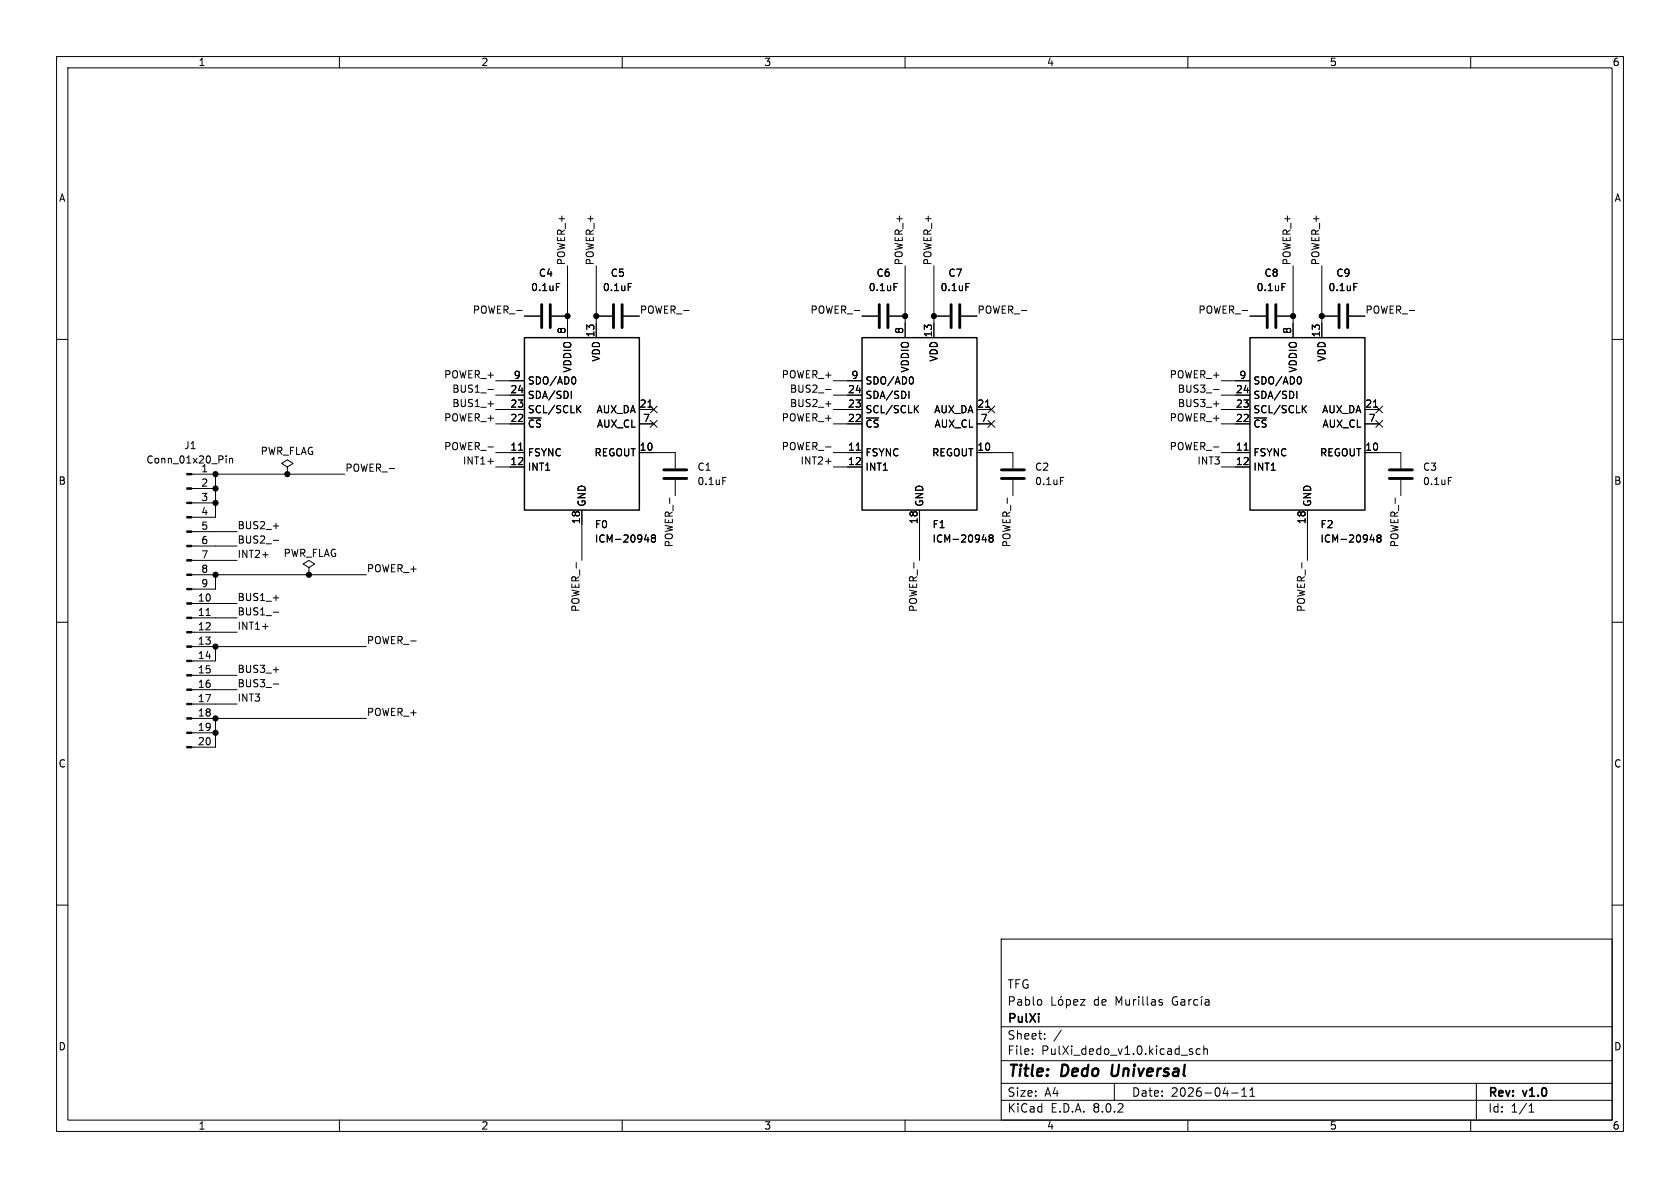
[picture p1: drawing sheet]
<svg xmlns="http://www.w3.org/2000/svg" width="297mm" height="210mm" viewBox="0 0 297 210" stroke-linecap="round" stroke-linejoin="round" font-family="sans-serif">
<g fill="none" stroke="#000" stroke-width=".18">
<path d="M10 10h277v190h-277zM12 12h273v186h-273zM60 10v2M110 10v2M160 10v2M210 10v2M260 10v2M10 60h2M91.3 54.9h1M92.7 55.9h2.8M97.5 55.9h2.8M98.4 50.1h.6"/>
<path d="M100.3 47v12.7M105.4 55.9h2.8M105.4 47v12.7M110.2 55.9h2.8M111.1 50.1h.6M120.9 54.9h.9M151 54.9h1M152.4 55.9h2.8M157.2 55.9h2.8M158.1 50.1h.6M160 47v12.7M165.1 55.9h2.8"/>
<path d="M165.1 47v12.7M169.9 55.9h2.8M170.8 50.1h.6M180.6 54.9h.9M219.6 54.9h1M221 55.9h2.8M225.8 55.9h2.8M226.6 50.1h.6M228.6 47v12.7M233.7 55.9h2.8M233.7 47v12.7M238.5 55.9h2.8"/>
<path d="M239.3 50.1h.6M249.1 54.9h1M285 60h2M86.3 68.9h.9M86.3 71.4h.9M86.3 79h.9M87.6 72.4h5.1M87.6 74.9h5.1M87.6 69.9h5.1M87.6 67.3h5.1M91.7 79.6h.7M101 69.2v1.2"/>
<path d="M101.5 66.6a.79 .79 0 0 1 0 1.3M102.1 72.2l.6 .8M102.7 71.7l-.7 .7M113 72.4h2.6M113 74.9h2.6M114.5 72h.8M115 71.8l1.2 1.2M115 74.3l1.2 1.2M116.2 71.8l-1.2 1.2M116.2 74.3l-1.2 1.2M145.9 68.9h1M145.9 71.4h1"/>
<path d="M145.9 79h1M147.3 72.4h5.1M147.3 74.9h5.1M147.3 69.9h5.1M147.3 67.3h5.1M151.4 79.6h.7M160.7 69.2v1.2M161.2 66.6a.79 .79 0 0 1 0 1.3M161.8 72.2l.6 .8M162.4 71.7l-.7 .7M172.7 72.4h2.6M172.7 74.9h2.6"/>
<path d="M174.2 72h.8M174.7 74.3l1.2 1.2M174.7 71.8l1.2 1.2M175.9 74.3l-1.2 1.2M175.9 71.8l-1.2 1.2M214.5 68.9h1M214.5 71.4h1M214.5 79h1M215.9 72.4h5.1M215.9 74.9h5.1M215.9 69.9h5.1M215.9 67.3h5.1"/>
<path d="M220 79.6h.7M229.3 69.2v1.2M229.8 66.6a.79 .79 0 0 1 0 1.3M230.4 72.2l.6 .8M231 71.7l-.8 .7M241.3 72.4h2.5M241.3 74.9h2.5M242.8 72h.7M243.2 71.8l1.2 1.2M243.2 74.3l1.2 1.2M244.4 71.8l-1.2 1.2M244.4 74.3l-1.2 1.2"/>
<path d="M33.9 99.1h8M33.9 96.5h8M33.9 94h8M33.9 88.9h4.2M33.9 86.4h4.2M33.9 83.8h27.1M38.1 83.8v7.6h-4.2M40 80.6v.1M40 81v.9M40.6 81v.9M40.6 81.1l.2-.1 .3 .1v.8M46.4 98.1h1"/>
<path d="M48.3 93h1M48.3 95.5h1M50.8 82.6l1-.7-1-.6-1 .6 1 .7v1.2M50.8 83.8h.1M68.8 82.8h1M86.3 81.6h.9M87.6 80h5.1M87.6 82.6h5.1M101.9 99.5v.9M102.9 90.2v8.9M113 80h6.4v2.8M113.9 95.4h.8"/>
<path d="M114.5 95v.8M115.4 95.1l-.2-.2 .2-.3h.2l.3 .2-.3 .3M115.4 95.1l-.2 .2v.4l.2 .1h.4l.1-.2v-.3l-.3-.2M115.4 95.1h.2M118.4 88v1M119.4 84.8v2.8M127.8 84.4h.6M145.9 81.6h1M147.3 80h5.1M147.3 82.6h5.1M161.6 99.5v.9M162.6 90.2v8.9"/>
<path d="M172.7 80h6.4v2.8M173.6 95.4h.8M174.2 95v.8M175.1 95.1l-.3-.2 .3-.3h.2l.3 .2-.3 .3M175.1 95.1h.2M175.1 95.1l-.3 .2 .1 .4 .2 .1h.3l.2-.2v-.3l-.3-.2M178.1 88v1M179.1 84.8v2.8M187.5 84.4h.6M215.9 80h5.1M215.9 82.6h5.1M230.1 99.5v.9"/>
<path d="M231.1 90.2v8.9M241.3 80h6.3v2.8M242.2 95.4h.8M242.8 95v.8M243.7 95.1l-.3-.2 .3-.3h.2l.2 .2-.2 .3M243.7 95.1h.2M243.7 95.1l-.3 .2 .1 .4 .2 .1h.3l.1-.2v-.3l-.2-.2M246.7 88v1M247.6 84.8v2.8M256 84.4h.7M10 110h2M33.9 119.4h8"/>
<path d="M33.9 114.3h30.9M33.9 111.8h8M33.9 109.2h8M33.9 106.7h8M33.9 101.6h30.9M36.4 108.8h.8M38.1 114.3v2.5h-4.2M38.1 101.6v2.5h-4.2M46.4 110.8h1M48.3 108.2h1M48.3 105.7h1M48.3 118.4h1"/>
<path d="M54.6 100.3l-1-.6 1-.6 1 .6-1 .6v1.3M54.6 101.6h.1M72.6 113.3h1M285 110h2M33.9 129.5h4.2M33.9 127h30.9M33.9 124.5h8M33.9 121.9h8M38.1 127v5.1h-4.2M48.3 120.9h1M10 160h2M285 160h2"/>
<path d="M177 166h108v32h-108zM183.9 176.7l.3 .3v.4l-.3 .3M186 176.2v1.5h.7M187.2 176.8l.2-.1 .4 .1 .1 .6-.2 .2-.3 .1-.2-.1zM187.7 176.1l-.2 .2M188.5 176.8l.5-.1 .2 .3v.4l-.1 .2h-.6M188.5 176.7v1.5M189.8 177.2l.7-.1v-.3l-.5-.1-.2 .2 .1 .7h.6M191 176.7h.8l-.8 1h.8M197.3 177.7v-1.5l.5 1.1 .5-1.1v1.5M199 176.7l.1 .9 .4 .1 .2-.1M199.7 176.7v1"/>
<path d="M200.4 176.7v1M200.8 176.7l-.3 .1-.1 .2M201.3 176.2v.1M201.3 176.7v1M202 176.2v1.3l.2 .2M202.8 176.2v1.3l.2 .2M203.6 176.8h.6v.9M204.2 177.1h-.5a.29 .29 0 0 0-.2 .3 .29 .29 0 0 0 .2 .3l.5-.1M205.5 176.8l-.4-.1-.2 .2 .1 .2 .5 .2v.3h-.6M208.1 176.3a.74 .74 0 0 0-.9 .5 .74 .74 0 0 0 .5 .9l.5-.1v-.5h-.3M208.8 176.8h.6l.1 .9M209.5 177.1h-.5a.29 .29 0 0 0-.3 .3 .29 .29 0 0 0 .3 .3l.5-.1"/>
<path d="M210.2 176.7v1M210.6 176.7l-.3 .1-.1 .2M211.7 176.8l-.4-.1-.3 .3v.4l.2 .2h.5M212.4 176.7v1M212.5 176.1l-.2 .2M213.1 176.8h.6v.9M213.7 177.1h-.5a.29 .29 0 0 0-.2 .3 .29 .29 0 0 0 .2 .3l.5-.1M60 198v2M110 198v2M160 198v2M177 194.5h108M177 191.5h108"/>
<path d="M177 187.5h108M177 181.5h108M182.5 186.3v.1M182.5 185.5v.1M184.7 183.6v.1M184.7 182.8v.1M187.6 182.1l-1.3 2M197 191.5v3M210 198v2M210.3 185.8l.5 .2 .1 .2-.2 .2-.5-.1M210.3 185.5h.5M212.2 185.5l-.5-.1-.2 .3v.4l.1 .2h.6"/>
<path d="M212.8 185.5l.2-.1 .4 .1 .1 .9M212.8 184.9v1.5M217.7 193.2h1.2M219.5 193.8h.9M219.5 192.7l.5-.4v1.5M221 193.8h.8M221 192.7l.4-.4v1.5M260 198v2M261 191.5v6.5M270.3 196.6h.9M270.3 195.5l.4-.4v1.5"/>
</g>
<path d="M196.7 188.2l-.2 1.6 .3 .4" fill="none" stroke="#000" stroke-width=".4"/>
<g fill="#000" stroke="#000" stroke-width=".18">
<path d="M33 98.9h.9v.3h-.9zM33 96.4h.9v.2h-.9zM33 93.9h.9v.2h-.9zM33 91.3h.9v.3h-.9zM33 88.8h.9v.2h-.9zM33 86.2h.9v.3h-.9zM33 83.7h.9v.2h-.9zM33 119.3h.9v.2h-.9zM33 116.7h.9v.3h-.9zM33 114.2h.9v.2h-.9zM33 111.6h.9v.3h-.9zM33 109.1h.9v.2h-.9z"/>
<path d="M33 106.6h.9v.2h-.9zM33 104h.9v.3h-.9zM33 101.5h.9v.2h-.9zM33 132h.9v.2h-.9zM33 129.4h.9v.3h-.9zM33 126.9h.9v.2h-.9zM33 124.3h.9v.3h-.9zM33 121.8h.9v.2h-.9z"/>
<circle cx="100.3" cy="55.9" r=".46"/>
<circle cx="105.4" cy="55.9" r=".46"/>
<circle cx="160" cy="55.9" r=".46"/>
<circle cx="165.1" cy="55.9" r=".46"/>
<circle cx="228.6" cy="55.9" r=".46"/>
<circle cx="233.7" cy="55.9" r=".46"/>
<circle cx="38.1" cy="83.8" r=".46"/>
<circle cx="38.1" cy="86.4" r=".46"/>
<circle cx="38.1" cy="88.9" r=".46"/>
<circle cx="50.8" cy="83.8" r=".46"/>
<circle cx="38.1" cy="101.6" r=".46"/>
<circle cx="38.1" cy="114.3" r=".46"/>
<circle cx="54.6" cy="101.6" r=".46"/>
<circle cx="38.1" cy="127" r=".46"/>
<circle cx="38.1" cy="129.5" r=".46"/>
</g>
<g fill="none" stroke="#000" stroke-width=".51">
<path d="M95.8 53.8v4.1M97.3 53.8v4.1M108.5 53.8v4.1M110 53.8v4.1M155.4 53.8v4.1M157 53.8v4.1M168.1 53.8v4.1M169.7 53.8v4.1M224 53.8v4.1M225.6 53.8v4.1M236.7 53.8v4.1M238.3 53.8v4.1"/>
<path d="M117.3 84.6h4.1M117.3 83.1h4.1M177 84.6h4.1M177 83.1h4.1M245.6 84.6h4.1M245.6 83.1h4.1"/>
</g>
<path d="M92.7 59.7h20.3v30.5h-20.3zM152.4 59.7h20.3v30.5h-20.3zM221 59.7h20.3v30.5h-20.3z" fill="none" stroke="#000" stroke-width=".25"/>
<g font-size="2.8">
<text x="178" y="190.9">Title:</text>
<text x="187.7" y="190.9">Dedo</text>
<text x="197.3" y="190.9">Universal</text>
</g>
<g font-size="2.1">
<text x="178" y="178">Pablo</text>
<text x="178" y="175">TFG</text>
<text x="193.4" y="178">de</text>
<text x="178" y="184">Sheet:</text>
<text x="178" y="181.2">PulXi</text>
<text x="178" y="186.7">File:</text>
<text x="184.1" y="186.7">PulXi_dedo_v1.0.kicad_sch</text>
<text x="178" y="196.9">KiCad</text>
<text x="178" y="194.1">Size:</text>
<text x="184.7" y="194.1">A4</text>
<text x="185.7" y="196.9">E.D.A.</text>
<text x="193.3" y="196.9">8.0.2</text>
<text x="200" y="194.1">Date:</text>
<text x="207" y="194.1">2026-04-11</text>
<text x="263" y="194.3">Rev:</text>
<text x="263" y="196.9">Id:</text>
<text x="267.1" y="196.9">1/1</text>
<text x="269.4" y="194.3">v1.0</text>
</g>
<g font-size="1.8">
<text x="35" y="11.9">1</text>
<text x="85" y="11.9">2</text>
<text x="135" y="11.9">3</text>
<text x="185" y="11.9">4</text>
<text x="235" y="11.9">5</text>
<text x="285" y="11.9">6</text>
<text x="10.3" y="35.9">A</text>
<text x="285.3" y="35.9">A</text>
<text x="100" y="47" transform="rotate(-90 100 47)">POWER_+</text>
<text x="105.1" y="47" transform="rotate(-90 105.1 47)">POWER_+</text>
<text x="159.7" y="47" transform="rotate(-90 159.7 47)">POWER_+</text>
<text x="164.8" y="47" transform="rotate(-90 164.8 47)">POWER_+</text>
<text x="228.3" y="47" transform="rotate(-90 228.3 47)">POWER_+</text>
<text x="233.3" y="47" transform="rotate(-90 233.3 47)">POWER_+</text>
<text x="93.8" y="51.7">0.1uF</text>
<text x="95.2" y="49.1">C4</text>
<text x="106.5" y="51.7">0.1uF</text>
<text x="107.9" y="49.1">C5</text>
<text x="153.5" y="51.7">0.1uF</text>
<text x="154.9" y="49.1">C6</text>
<text x="166.2" y="51.7">0.1uF</text>
<text x="167.6" y="49.1">C7</text>
<text x="222.1" y="51.7">0.1uF</text>
<text x="223.4" y="49.1">C8</text>
<text x="234.8" y="51.7">0.1uF</text>
<text x="236.1" y="49.1">C9</text>
<text x="83.5" y="55.5">POWER_-</text>
<text x="100.1" y="59.1" transform="rotate(-90 100.1 59.1)">8</text>
<text x="105.2" y="59.7" transform="rotate(-90 105.2 59.7)">13</text>
<text x="113" y="55.5">POWER_-</text>
<text x="143.2" y="55.5">POWER_-</text>
<text x="159.8" y="59.1" transform="rotate(-90 159.8 59.1)">8</text>
<text x="164.8" y="59.7" transform="rotate(-90 164.8 59.7)">13</text>
<text x="172.7" y="55.5">POWER_-</text>
<text x="211.8" y="55.5">POWER_-</text>
<text x="228.3" y="59.1" transform="rotate(-90 228.3 59.1)">8</text>
<text x="233.4" y="59.7" transform="rotate(-90 233.4 59.7)">13</text>
<text x="241.3" y="55.5">POWER_-</text>
<text x="101.2" y="66" transform="rotate(-90 101.2 66)">VDDIO</text>
<text x="106.3" y="64" transform="rotate(-90 106.3 64)">VDD</text>
<text x="160.9" y="66" transform="rotate(-90 160.9 66)">VDDIO</text>
<text x="166" y="64" transform="rotate(-90 166 64)">VDD</text>
<text x="229.5" y="66" transform="rotate(-90 229.5 66)">VDDIO</text>
<text x="234.5" y="64" transform="rotate(-90 234.5 64)">VDD</text>
<text x="78.4" y="67">POWER_+</text>
<text x="79.9" y="69.5">BUS1_-</text>
<text x="90.1" y="69.6">24</text>
<text x="90.7" y="67.1">9</text>
<text x="93.2" y="70.7">SDA/SDI</text>
<text x="93.2" y="68.2">SDO/AD0</text>
<text x="138.1" y="67">POWER_+</text>
<text x="139.6" y="69.5">BUS2_-</text>
<text x="149.8" y="69.6">24</text>
<text x="150.4" y="67.1">9</text>
<text x="152.9" y="70.7">SDA/SDI</text>
<text x="152.9" y="68.2">SDO/AD0</text>
<text x="206.7" y="67">POWER_+</text>
<text x="208.1" y="69.5">BUS3_-</text>
<text x="218.4" y="69.6">24</text>
<text x="219" y="67.1">9</text>
<text x="221.5" y="70.7">SDA/SDI</text>
<text x="221.5" y="68.2">SDO/AD0</text>
<text x="78.4" y="74.6">POWER_+</text>
<text x="79.9" y="72">BUS1_+</text>
<text x="90.1" y="74.7">22</text>
<text x="90.1" y="72.1">23</text>
<text x="93.2" y="75.8">~{CS}</text>
<text x="93.2" y="73.3">SCL/SCLK</text>
<text x="105.4" y="73.3">AUX_DA</text>
<text x="105.4" y="75.8">AUX_CL</text>
<text x="113" y="72.1">21</text>
<text x="113.6" y="74.7">7</text>
<text x="138.1" y="74.6">POWER_+</text>
<text x="139.6" y="72">BUS2_+</text>
<text x="149.8" y="74.7">22</text>
<text x="149.8" y="72.1">23</text>
<text x="152.9" y="75.8">~{CS}</text>
<text x="152.9" y="73.3">SCL/SCLK</text>
<text x="165.1" y="73.3">AUX_DA</text>
<text x="165.1" y="75.8">AUX_CL</text>
<text x="172.7" y="72.1">21</text>
<text x="173.3" y="74.7">7</text>
<text x="206.7" y="74.6">POWER_+</text>
<text x="208.1" y="72">BUS3_+</text>
<text x="218.4" y="74.7">22</text>
<text x="218.4" y="72.1">23</text>
<text x="221.5" y="75.8">~{CS}</text>
<text x="221.5" y="73.3">SCL/SCLK</text>
<text x="233.6" y="73.3">AUX_DA</text>
<text x="233.7" y="75.8">AUX_CL</text>
<text x="241.3" y="72.1">21</text>
<text x="241.9" y="74.7">7</text>
<text x="25.8" y="82.1">Conn_01x20_Pin</text>
<text x="32.5" y="79.6">J1</text>
<text x="35.5" y="83.6">1</text>
<text x="46" y="80.6">PWR_FLAG</text>
<text x="61" y="83.5">POWER_-</text>
<text x="78.4" y="79.7">POWER_-</text>
<text x="81.7" y="82.2">INT1+</text>
<text x="90.1" y="79.8">11</text>
<text x="90.1" y="82.3">12</text>
<text x="93.2" y="80.9">FSYNC</text>
<text x="93.2" y="83.4">INT1</text>
<text x="105" y="80.9">REGOUT</text>
<text x="113" y="79.8">10</text>
<text x="123.2" y="83.4">C1</text>
<text x="138.1" y="79.7">POWER_-</text>
<text x="141.4" y="82.2">INT2+</text>
<text x="149.8" y="79.8">11</text>
<text x="149.8" y="82.3">12</text>
<text x="152.9" y="80.9">FSYNC</text>
<text x="152.9" y="83.4">INT1</text>
<text x="164.7" y="80.9">REGOUT</text>
<text x="172.7" y="79.8">10</text>
<text x="182.9" y="83.4">C2</text>
<text x="206.7" y="79.7">POWER_-</text>
<text x="211.6" y="82.2">INT3</text>
<text x="218.4" y="79.8">11</text>
<text x="218.4" y="82.3">12</text>
<text x="221.5" y="80.9">FSYNC</text>
<text x="221.5" y="83.4">INT1</text>
<text x="233.3" y="80.9">REGOUT</text>
<text x="241.3" y="79.8">10</text>
<text x="251.5" y="83.4">C3</text>
<text x="10.3" y="85.9">B</text>
<text x="35.5" y="86.1">2</text>
<text x="35.5" y="88.6">3</text>
<text x="103.7" y="89.7" transform="rotate(-90 103.7 89.7)">GND</text>
<text x="123.2" y="86">0.1uF</text>
<text x="163.4" y="89.7" transform="rotate(-90 163.4 89.7)">GND</text>
<text x="182.9" y="86">0.1uF</text>
<text x="232" y="89.7" transform="rotate(-90 232 89.7)">GND</text>
<text x="251.5" y="86">0.1uF</text>
<text x="285.3" y="85.9">B</text>
<text x="35.5" y="91.2">4</text>
<text x="35.5" y="93.7">5</text>
<text x="41.9" y="93.6">BUS2_+</text>
<text x="102.6" y="92.8" transform="rotate(-90 102.6 92.8)">18</text>
<text x="105.1" y="93.6">F0</text>
<text x="162.3" y="92.8" transform="rotate(-90 162.3 92.8)">18</text>
<text x="164.8" y="93.6">F1</text>
<text x="230.9" y="92.8" transform="rotate(-90 230.9 92.8)">18</text>
<text x="233.3" y="93.6">F2</text>
<text x="35.5" y="96.3">6</text>
<text x="35.5" y="98.8">7</text>
<text x="35.5" y="101.3">8</text>
<text x="41.9" y="98.7">INT2+</text>
<text x="41.9" y="96.2">BUS2_-</text>
<text x="50" y="98.7">PWR_FLAG</text>
<text x="64.8" y="101.3">POWER_+</text>
<text x="105.1" y="96.1">ICM-20948</text>
<text x="119" y="96.8" transform="rotate(-90 119 96.8)">POWER_-</text>
<text x="164.8" y="96.1">ICM-20948</text>
<text x="178.7" y="96.8" transform="rotate(-90 178.7 96.8)">POWER_-</text>
<text x="233.3" y="96.1">ICM-20948</text>
<text x="247.3" y="96.8" transform="rotate(-90 247.3 96.8)">POWER_-</text>
<text x="34.9" y="106.4">10</text>
<text x="35.5" y="103.9">9</text>
<text x="41.9" y="106.3">BUS1_+</text>
<text x="34.9" y="109">11</text>
<text x="34.9" y="111.5">12</text>
<text x="41.9" y="108.9">BUS1_-</text>
<text x="41.9" y="111.4">INT1+</text>
<text x="64.8" y="114">POWER_-</text>
<text x="102.5" y="108.3" transform="rotate(-90 102.5 108.3)">POWER_-</text>
<text x="162.2" y="108.3" transform="rotate(-90 162.2 108.3)">POWER_-</text>
<text x="230.8" y="108.3" transform="rotate(-90 230.8 108.3)">POWER_-</text>
<text x="34.9" y="114">13</text>
<text x="34.9" y="116.6">14</text>
<text x="34.9" y="119.1">15</text>
<text x="41.9" y="119">BUS3_+</text>
<text x="34.9" y="121.7">16</text>
<text x="34.9" y="124.2">17</text>
<text x="41.9" y="121.6">BUS3_-</text>
<text x="41.9" y="124.1">INT3</text>
<text x="34.9" y="126.7">18</text>
<text x="34.9" y="129.3">19</text>
<text x="34.9" y="131.8">20</text>
<text x="64.8" y="126.7">POWER_+</text>
<text x="10.3" y="135.9">C</text>
<text x="285.3" y="135.9">C</text>
<text x="10.3" y="185.9">D</text>
<text x="285.3" y="185.9">D</text>
<text x="35" y="199.9">1</text>
<text x="85" y="199.9">2</text>
<text x="135" y="199.9">3</text>
<text x="185" y="199.9">4</text>
<text x="235" y="199.9">5</text>
<text x="285" y="199.9">6</text>
</g>
</svg>
